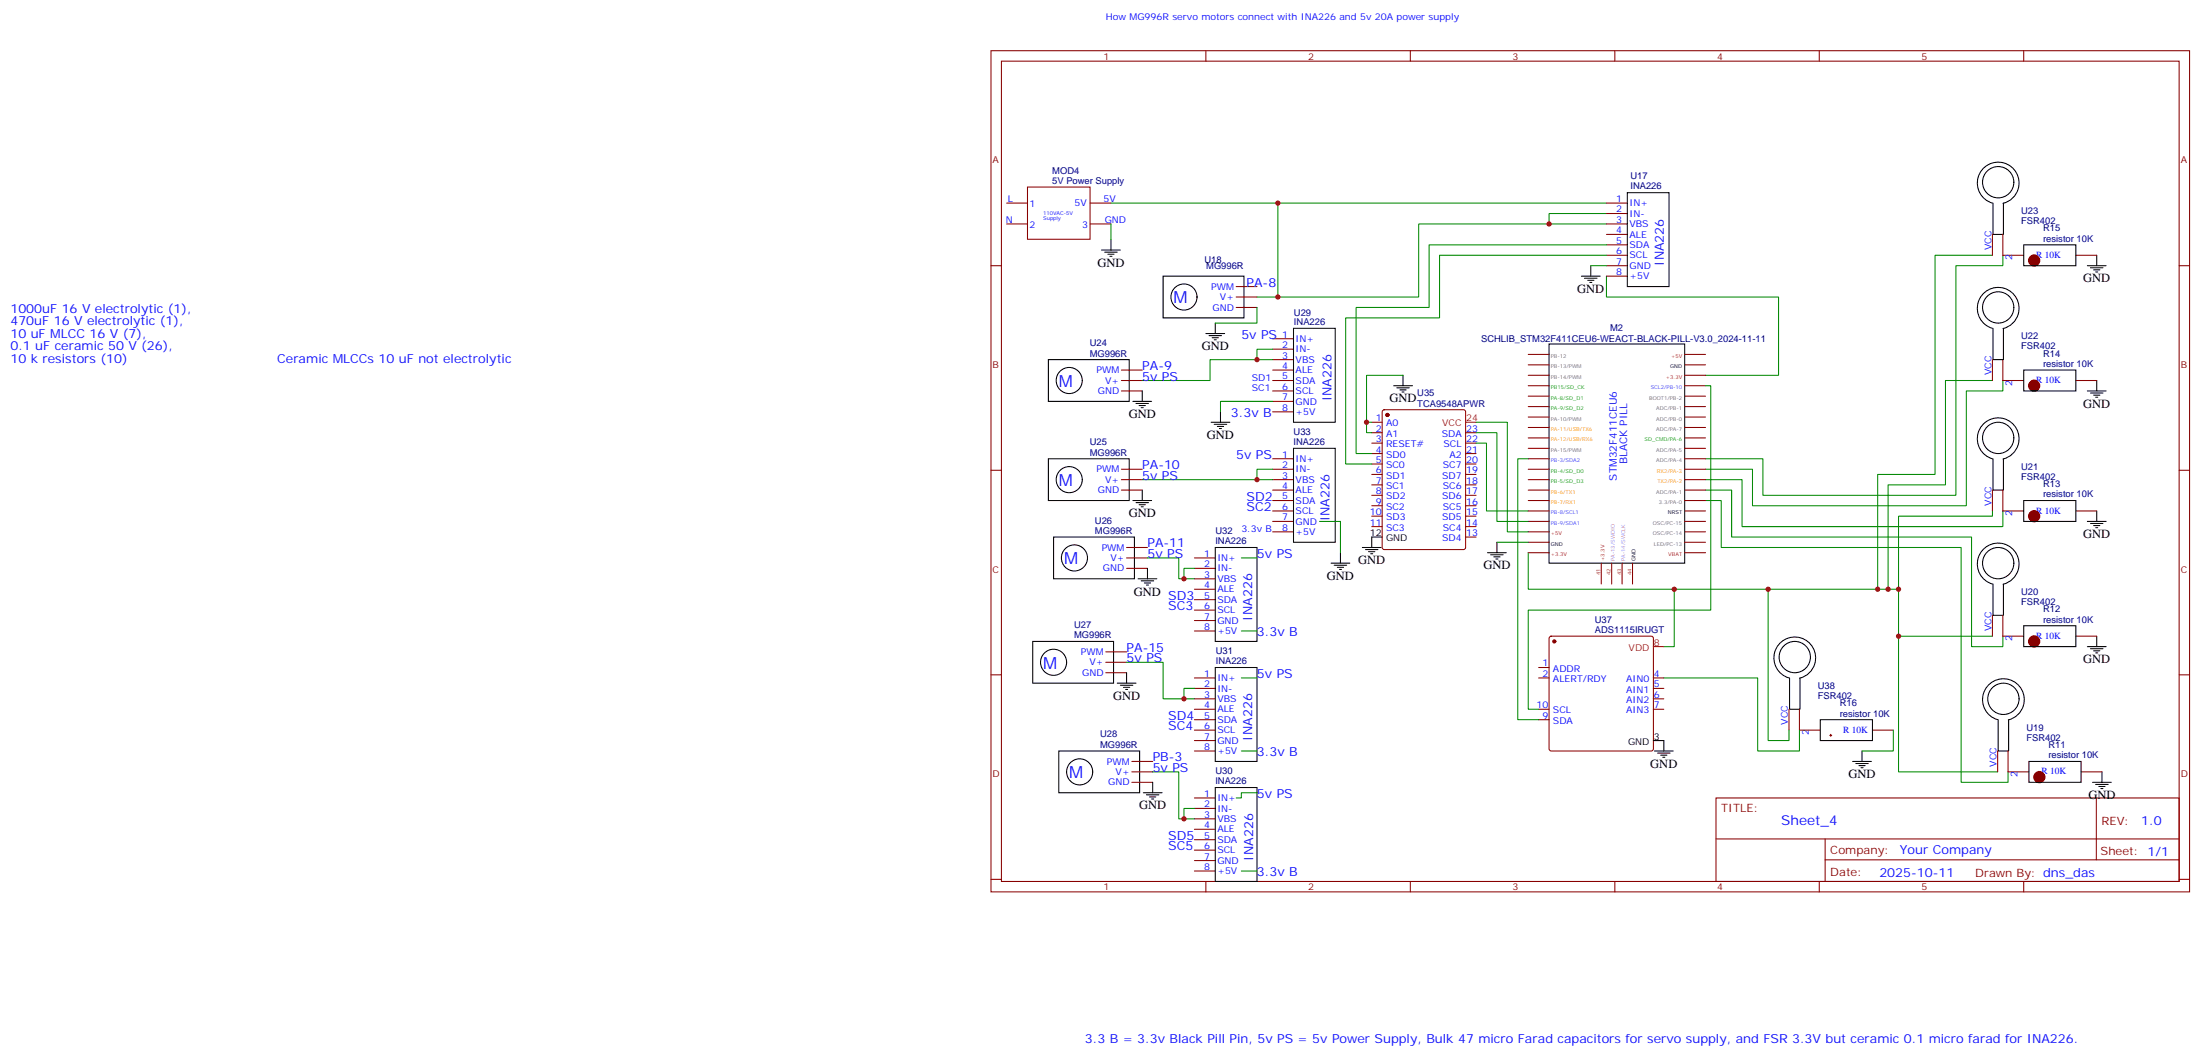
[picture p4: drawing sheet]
<svg xmlns="http://www.w3.org/2000/svg" width="744mm" height="357mm" viewBox="0 0 744 357" stroke-linecap="round" stroke-linejoin="round" font-family="sans-serif">
<g fill="none" stroke="#870000" stroke-width=".35">
<path d="M335.1 17.1h405.4v284.4h-405.4zM407.8 17.1v3.6M477 17.1v3.6M546.1 17.1v3.6M615.2 17.1v3.6M684.4 17.1v3.6M338.7 20.7h398.3v277.3h-398.3zM340.4 68.7h7.1M340.4 75.7h7.1M347.5 63.2h21.1v17.7h-21.1zM368.7 68.7h7M368.7 75.7h7"/>
<path d="M543.3 68.7h7M543.3 75.7h7M543.3 72.2h7M543.3 79.2h7M335.1 89.8h3.6M418 96.9h7.1M543.3 89.8h7M543.3 82.8h7M543.3 86.3h7M543.3 93.3h7M737 89.8h3.5M418 103.9h7.1"/>
<path d="M418 100.4h7.1M335.1 159h3.6M737 159h3.5M335.1 228.1h3.6M737 228.1h3.5M580.3 269.7h156.7v28.3h-156.7zM679.1 260.9h7.1M703.8 260.9h7M708.9 269.8l.1 20.8M335.1 297.3h3.6M407.8 298v3.5M477 298v3.5"/>
<path d="M546.1 298v3.5M580.4 283.6h156.4M615.2 298v3.5M617.2 290.6h119.6M617.2 283.6v14.1M684.4 298v3.5M737 297.3h3.5"/>
</g>
<g fill="none" stroke="#008700" stroke-width=".35">
<path d="M375.7 68.7h56.5v31.7h-7.1M432.2 68.7h111.1M543.3 72.2h-19.4v3.5M543.3 75.7h-63.5v24.7h-47.6M543.3 93.3v7.1h58.2v26.5h-24.7M673.8 86.3h-19.4v74.1h-19.4v38.8M677.3 86.3v3.5h-15.8v77.6h-65.3v-12.3h-19.4M673.8 128.6h-15.9v35.3h-19.4v35.3M677.3 128.6v3.6h-12.3v38.8h-72.3v-12.4h-15.9M576.8 162.1h12.3v15.9h88.2v-5.3M576.8 165.7h8.8v15.8h81.1v37.1h10.6v-3.5M576.8 169.2h5.3v15.9h81.1v79.3h15.9v-3.5"/>
<path d="M673.8 172.7v1.8h-31.7v24.7M516.8 186.8v12.4h125.3v61.7h33.5M642.1 215.1h31.7"/>
</g>
<g fill="none" stroke="#000" stroke-width=".35">
<path d="M550.3 65.1h14.1v31.8h-14.1zM393.3 93.3h27.4v14.2h-27.4zM705.9 89.8h6.4M707 90.5h4.2M708 91.2h2.1M708.7 91.9h.7M709.1 86.3v3.5M705.9 132.2h6.4M707 132.9h4.2M708 133.6h2.1M708.7 134.3h.7M709.1 128.6v3.6"/>
<path d="M705.9 176.2h6.4M707 177h4.2M708 177.7h2.1M708.7 178.4h.7M709.1 172.7v3.5M705.9 218.6h6.4M707 219.3h4.2M708 220h2.1M709.1 215.1v3.5M708.7 220.7h.7M707.7 264.4h6.3M708.7 265.1h4.3"/>
<path d="M709.8 265.9h2.1M710.5 266.6h.7M710.8 260.9v3.5"/>
<circle cx="400.4" cy="100.4" r="4.4"/>
</g>
<path d="M689.7 262.3v.7zM689.3 262.7h.7z" fill="#00f" stroke="#870000" stroke-width="3.5"/>
<path d="M686.2 257.4h17.6v7h-17.6z" fill="none" stroke="#000" stroke-width=".35"/>
<path d="M677.3 215.1h7.1M702 215.1h7.1" fill="none" stroke="#870000" stroke-width=".35"/>
<path d="M687.9 216.5v.7zM687.6 216.8h.7z" fill="#00f" stroke="#870000" stroke-width="3.5"/>
<path d="M684.4 211.5h17.6v7.1h-17.6z" fill="none" stroke="#000" stroke-width=".35"/>
<path d="M677.3 172.7h7.1M702 172.7h7.1" fill="none" stroke="#870000" stroke-width=".35"/>
<path d="M687.9 174.1v.7zM687.6 174.5h.7z" fill="#00f" stroke="#870000" stroke-width="3.5"/>
<path d="M684.4 169.2h17.6v7h-17.6z" fill="none" stroke="#000" stroke-width=".35"/>
<path d="M677.3 128.6h7.1M702 128.6h7.1" fill="none" stroke="#870000" stroke-width=".35"/>
<path d="M687.9 130v.7zM687.6 130.4h.7z" fill="#00f" stroke="#870000" stroke-width="3.5"/>
<path d="M684.4 125.1h17.6v7.1h-17.6z" fill="none" stroke="#000" stroke-width=".35"/>
<path d="M677.3 86.3h7.1M702 86.3h7.1" fill="none" stroke="#870000" stroke-width=".35"/>
<path d="M687.9 87.7v.7zM687.6 88.1h.7z" fill="#00f" stroke="#870000" stroke-width="3.5"/>
<g fill="none" stroke="#000" stroke-width=".35">
<path d="M673.8 68.7a7.1 7.1 0 0 1-3.7-11 7.1 7.1 0 0 1 11.5 .3 7.1 7.1 0 0 1-4.2 10.7M674 68.7v10.5h3.5v-10.5M372.5 84.5h6.4M373.6 85.2h4.2M374.6 85.9h2.2M375.4 86.6h.7M375.7 81v3.5M534.8 93.3h6.4M535.9 94.1h4.2M536.9 94.8h2.1M537.6 95.5h.7M538 89.8v3.5"/>
<path d="M684.4 82.8h17.6v7h-17.6zM407.8 112.7h6.4M408.9 113.5h4.2M409.9 114.2h2.1M410.6 114.9h.7M411 109.2v3.5M437.4 111h14.2v31.7h-14.2zM523.9 116.3h45.8v74.1h-45.8zM673.8 111a7.1 7.1 0 0 1-3.7-11 7.1 7.1 0 0 1 11.5 .3 7.1 7.1 0 0 1-4.2 10.8M674 111v10.6h3.5v-10.6M354.5 121.6h27.4v14.1h-27.4zM383.1 135.7h6.4"/>
<path d="M384.2 136.4h4.2M385.2 137.1h2.1M385.9 137.8h.7M386.3 132.2v3.5M412.7 139.2v3.5M471.3 130.4h6.4M472.4 131.1h4.2M473.4 131.8h2.1M474.1 132.5h.7M474.5 126.9v3.5M354.5 155.1h27.4v14.1h-27.4zM409.6 142.7h6.3"/>
<path d="M410.6 143.4h4.3M411.7 144.1h2.1M412.4 144.9h.7M437.4 151.6h14.2v31.7h-14.2zM673.8 155.1a7.1 7.1 0 0 1-3.7-11 7.1 7.1 0 0 1 11.5 .3 7.1 7.1 0 0 1-4.2 10.8M674 155.1v10.6h3.5v-10.6M383.1 169.2h6.4M384.2 169.9h4.2M385.2 170.6h2.1M385.9 171.3h.7M386.3 165.7v3.5M356.3 181.5h27.3v14.2h-27.3z"/>
<path d="M384.9 195.7h6.3M385.9 196.4h4.3M387 197.1h2.1M387.7 197.8h.7M388.1 192.1v3.6M411 185.1h14.1v31.7h-14.1zM450.1 190.4h6.4M451.2 191.1h4.2M452.3 191.8h2.1M453 192.5h.7M453.3 186.8v3.6M460.7 185.1h6.4"/>
<path d="M461.8 185.8h4.2M462.8 186.5h2.2M463.5 187.2h.8M467.4 181.5h-3.5v3.6M503.1 186.8h6.3M504.1 187.5h4.3M505.2 188.2h2.1M505.9 188.9h.7M506.2 183.3v3.5M673.8 197.4a7.1 7.1 0 0 1-3.7-10.9 7.1 7.1 0 0 1 11.5 .2 7.1 7.1 0 0 1-4.2 10.8M674 197.4v10.6h3.5v-10.6M349.2 216.8h27.4v14.1h-27.4z"/>
<path d="M377.8 230.9h6.4M378.9 231.6h4.2M379.9 232.3h2.2M380.6 233h.8M381 227.4v3.5M411 225.6h14.1v31.8h-14.1zM605 229.2a7.1 7.1 0 0 1-3.7-11 7.1 7.1 0 0 1 11.5 .3 7.1 7.1 0 0 1-4.2 10.7M605.2 229.2v10.5h3.5v-10.5M358.1 253.9h27.3v14.1h-27.3zM559.2 250.3h3.5v3.6M559.5 253.9h6.4M560.6 254.6h4.2"/>
<path d="M561.6 255.3h2.1M562.3 256h.7M675.6 243.3a7.1 7.1 0 0 1-3.8-11 7.1 7.1 0 0 1 11.6 .3 7.1 7.1 0 0 1-4.2 10.8M675.8 243.3v10.6h3.5v-10.6M386.6 268h6.4M387.7 268.7h4.2M388.8 269.4h2.1M389.5 270.1h.7M389.8 264.4v3.6M411 266.2h14.1v31.8h-14.1z"/>
<circle cx="675.8" cy="61.6" r="5.3"/>
<circle cx="675.8" cy="103.9" r="5.3"/>
<circle cx="361.6" cy="128.6" r="4.4"/>
<circle cx="675.8" cy="148" r="5.3"/>
<circle cx="361.6" cy="162.1" r="4.4"/>
<circle cx="363.4" cy="188.6" r="4.4"/>
<circle cx="675.8" cy="190.4" r="5.3"/>
<circle cx="356.3" cy="223.9" r="4.4"/>
<circle cx="607" cy="222.1" r="5.3"/>
<circle cx="677.5" cy="236.2" r="5.3"/>
<circle cx="365.1" cy="260.9" r="4.4"/>
</g>
<g fill="none" stroke="#870000" stroke-width=".35">
<path d="M673.8 79.2v7.1M677.3 79.2v7.1M430.4 114.5h7M430.4 118h7M516.8 119.8h7.1M569.7 119.8h7.1M379.2 132.2h7.1M379.2 128.6h7.1M379.2 125.1h7.1M430.4 132.2h7M430.4 128.6h7M430.4 125.1h7"/>
<path d="M430.4 121.6h7M430.4 135.7h7M430.4 139.2h7M467.7 138.7l.4-.2h26.8l.7 .4 .1 46.2-.5 .6-27.1 .1-.6-.5-.1-46.1zM516.8 137.4h7.1M516.8 133.9h7.1M516.8 130.4h7.1M516.8 126.9h7.1M516.8 123.3h7.1M569.7 137.4h7.1M569.7 133.9h7.1M569.7 130.4h7.1"/>
<path d="M569.7 126.9h7.1M569.7 123.3h7.1M673.8 121.6v7M677.3 121.6v7M379.2 158.6h7.1M430.4 158.6h7M430.4 155.1h7M463.9 142.7h3.5M463.9 146.3h3.5M463.9 149.8h3.5M463.9 153.3h3.5M463.9 156.8h3.5"/>
<path d="M495.7 146.3h3.5M495.7 149.8h3.5M495.7 153.3h3.5M495.7 156.8h3.5M516.8 158.6h7.1M516.8 155.1h7.1M516.8 151.6h7.1M516.8 148h7.1M516.8 144.5h7.1M516.8 141h7.1M569.7 158.6h7.1M569.7 155.1h7.1"/>
<path d="M569.7 151.6h7.1M569.7 148h7.1M569.7 144.5h7.1M569.7 141h7.1M379.2 165.7h7.1M379.2 162.1h7.1M430.4 179.8h7M430.4 176.2h7M430.4 172.7h7M430.4 169.2h7M430.4 165.7h7M430.4 162.1h7"/>
<path d="M463.9 160.4h3.5M463.9 163.9h3.5M463.9 167.4h3.5M463.9 171h3.5M463.9 174.5h3.5M463.9 178h3.5M495.7 160.4h3.5M495.7 163.9h3.5M495.7 167.4h3.5M495.7 171h3.5M495.7 174.5h3.5M495.7 178h3.5"/>
<path d="M516.8 179.8h7.1M516.8 176.2h7.1M516.8 172.7h7.1M516.8 169.2h7.1M516.8 165.7h7.1M516.8 162.1h7.1M569.7 179.8h7.1M569.7 176.2h7.1M569.7 172.7h7.1M569.7 169.2h7.1M569.7 165.7h7.1M569.7 162.1h7.1"/>
<path d="M673.8 165.7v7M677.3 165.7v7M381 192.1h7.1M381 188.6h7.1M381 185.1h7.1M403.9 192.1h7.1M403.9 188.6h7.1M403.9 195.7h7.1M403.9 199.2h7.1M495.7 181.5h3.5M516.8 186.8h7.1M516.8 183.3h7.1"/>
<path d="M541.5 190.4v7M545 190.4v7M548.6 190.4v7M552.1 190.4v7M569.7 186.8h7.1M569.7 183.3h7.1M403.9 202.7h7.1M403.9 206.2h7.1M403.9 209.8h7.1M403.9 213.3h7.1M524.1 215.3l.5-.2h33.8l.5 .2 .3 .5v37.4l-.3 .5-.5 .2h-33.8l-.5-.3-.2-.4v-37.4zM673.8 208v7.1"/>
<path d="M677.3 208v7.1M373.9 227.4h7.1M373.9 223.9h7.1M373.9 220.3h7.1M403.9 229.2h7.1M403.9 232.7h7.1M403.9 236.2h7.1M403.9 239.7h7.1M520.3 229.2h3.6M520.3 239.7h3.6M520.3 225.6h3.6M559.2 229.2h3.5"/>
<path d="M559.2 232.7h3.5M559.2 236.2h3.5M559.2 239.7h3.5M605 239.7v7.1M608.5 239.7v7.1h7.1M382.8 257.4h7M403.9 243.3h7.1M403.9 246.8h7.1M403.9 250.3h7.1M403.9 253.9h7.1M520.3 243.3h3.6M633.2 246.8h7.1"/>
<path d="M675.6 253.9v7M679.1 253.9v7M382.8 264.4h7M382.8 260.9h7M403.9 269.7h7.1M403.9 273.3h7.1M403.9 276.8h7.1M403.9 280.3h7.1M403.9 283.8h7.1M403.9 287.4h7.1M403.9 290.9h7.1M403.9 294.4h7.1"/>
</g>
<g fill="#870000" stroke="#870000" stroke-width=".35">
<circle cx="469.2" cy="140.3" r=".53"/>
<circle cx="525.6" cy="216.8" r=".53"/>
</g>
<path d="M495.7 142.7h3.5M559.2 218.6h3.5" fill="none" stroke="#f00" stroke-width=".35"/>
<g fill="none" stroke="#008700" stroke-width=".35">
<path d="M375.7 75.7v5.3M538 89.8h5.3M543.3 82.8h-60v21.1h-24.7v49.4h5.3M543.3 86.3h-56.5v21.2h-31.7v49.3h8.8M425.1 103.9v5.3h-14.1M430.4 118h-5.3v3.6M430.4 121.6h-21.2v7h-22.9M430.4 135.7h-17.7v3.5M474.5 126.9h-12.4v19.4h1.8M576.8 130.4h1.8v75.8h-61.8v33.5h3.5M430.4 158.6h-5.3v3.5M462.1 142.7h1.8"/>
<path d="M499.2 142.7h10.6v37.1h7M499.2 146.3h7v29.9h10.6M499.2 149.8h3.5v22.9h14.1M516.8 155.1h-3.5v88.2h7M386.3 162.1h44.1M446.3 176.2h7v10.6M388.1 188.6h10.5v7.1h5.3M403.9 192.1h-3.5v3.6M419.8 188.6h5.3M506.2 183.3h10.6M566.2 199.2v19.4h-3.5M598 199.2v51.1h7v-3.5"/>
<path d="M419.8 213.3h5.3M381 223.9h12.3v12.3h10.6M403.9 232.7h-3.5v3.5M419.8 229.2h5.3M419.8 253.9h5.3M389.8 260.9h8.8v15.9h5.3M403.9 273.3h-3.5v3.5M425.1 268h-5.3v1.7h-1.8M419.8 294.4h5.3"/>
</g>
<path d="M619.1 248.2v.7zM618.8 248.6h.7z" fill="#000080" stroke="#870000" stroke-width=".35"/>
<path d="M615.6 243.3h17.6v7h-17.6zM626.5 257.4h6.4M627.6 258.1h4.2M628.6 258.8h2.2M629.4 259.5h.7M629.7 253.9v3.5" fill="none" stroke="#000" stroke-width=".35"/>
<path d="M562.7 229.2h31.7v24.7h14.1v-7.1M640.3 246.8v7.1h-10.6" fill="none" stroke="#008700" stroke-width=".35"/>
<g fill="#c00">
<circle cx="635" cy="199.2" r=".88"/>
<circle cx="638.5" cy="199.2" r=".88"/>
<circle cx="642.1" cy="199.2" r=".88"/>
<circle cx="642.1" cy="215.1" r=".88"/>
<circle cx="523.9" cy="75.7" r=".88"/>
<circle cx="432.2" cy="68.7" r=".88"/>
<circle cx="462.1" cy="142.7" r=".88"/>
<circle cx="432.2" cy="100.4" r=".88"/>
<circle cx="425.1" cy="121.6" r=".88"/>
<circle cx="425.1" cy="162.1" r=".88"/>
<circle cx="400.4" cy="195.7" r=".88"/>
<circle cx="400.4" cy="236.2" r=".88"/>
<circle cx="400.4" cy="276.8" r=".88"/>
<circle cx="566.2" cy="199.2" r=".88"/>
<circle cx="598" cy="199.2" r=".88"/>
</g>
<g font-size="5.6" fill="#00f">
<text x="396.9" y="102.6">M</text>
<text x="358.1" y="130.8">M</text>
<text x="358.1" y="164.3">M</text>
<text x="359.8" y="190.8">M</text>
<text x="352.8" y="226">M</text>
<text x="361.6" y="263.1">M</text>
</g>
<text font-size="4.6" fill="#00f" x="602.4" y="278.8">Sheet_4</text>
<g font-size="4.2" fill="#00f">
<text x="562.7" y="89.8" transform="rotate(-90 562.7 89.8)">INA226</text>
<text x="421.6" y="96.9">PA-8</text>
<text x="3.5" y="105.7">1000uF 16 V electrolytic (1),</text>
<text x="3.5" y="109.9">470uF 16 V electrolytic (1),</text>
<text x="3.5" y="114.2">10 uF MLCC 16 V (7),</text>
<text x="3.5" y="118.4">0.1 uF ceramic 50 V (26),</text>
<text x="419.8" y="114.5">5v PS</text>
<text x="3.5" y="122.6">10 k resistors (10)</text>
<text x="93.7" y="122.6">Ceramic MLCCs 10 uF not electrolytic</text>
<text x="386.3" y="125.1">PA-9</text>
<text x="386.3" y="128.6">5v PS</text>
<text x="450.3" y="135.7" transform="rotate(-90 450.3 135.7)">INA226</text>
<text x="416.3" y="141">3.3v B</text>
<text x="418" y="155.1">5v PS</text>
<text x="386.3" y="158.6">PA-10</text>
<text x="386.3" y="162.1">5v PS</text>
<text x="421.6" y="169.2">SD2</text>
<text x="421.6" y="172.7">SC2</text>
<text x="449.6" y="176.2" transform="rotate(-90 449.6 176.2)">INA226</text>
<text x="388.1" y="185.1">PA-11</text>
<text x="388.1" y="188.6">5v PS</text>
<text x="425.1" y="188.6">5v PS</text>
<text x="395.1" y="202.7">SD3</text>
<text x="395.1" y="206.2">SC3</text>
<text x="423.4" y="209.8" transform="rotate(-90 423.4 209.8)">INA226</text>
<text x="425.1" y="215.1">3.3v B</text>
<text x="381" y="220.3">PA-15</text>
<text x="381" y="223.9">5v PS</text>
<text x="425.1" y="229.2">5v PS</text>
<text x="395.1" y="243.3">SD4</text>
<text x="395.1" y="246.8">SC4</text>
<text x="423.4" y="250.3" transform="rotate(-90 423.4 250.3)">INA226</text>
<text x="389.8" y="257.4">PB-3</text>
<text x="425.1" y="255.6">3.3v B</text>
<text x="389.8" y="260.9">5v PS</text>
<text x="425.1" y="269.7">5v PS</text>
<text x="724.1" y="279">1.0</text>
<text x="395.1" y="283.8">SD5</text>
<text x="395.1" y="287.4">SC5</text>
<text x="423.8" y="290.9" transform="rotate(-90 423.8 290.9)">INA226</text>
<text x="642.5" y="288.6">Your Company</text>
<text x="425.1" y="296.2">3.3v B</text>
<text x="635.6" y="296.4">2025-10-11</text>
<text x="366.9" y="352.6">3.3 B = 3.3v Black Pill Pin, 5v PS = 5v Power Supply, Bulk 47 micro Farad capacitors for servo supply, and FSR 3.3V but ceramic 0.1 micro farad for INA226.</text>
</g>
<g font-size="4.2">
<text x="371.1" y="90.2">GND</text>
<text x="704.5" y="95.5">GND</text>
<text x="533.4" y="99">GND</text>
<text x="406.4" y="118.4">GND</text>
<text x="469.9" y="136">GND</text>
<text x="704.5" y="137.8">GND</text>
<text x="381.7" y="141.3">GND</text>
<text x="408.2" y="148.4">GND</text>
<text x="381.7" y="174.8">GND</text>
<text x="704.5" y="181.9">GND</text>
<text x="459.3" y="190.7">GND</text>
<text x="448.7" y="196">GND</text>
<text x="501.6" y="192.5">GND</text>
<text x="383.5" y="201.3">GND</text>
<text x="704.5" y="224.2">GND</text>
<text x="376.4" y="236.6">GND</text>
<text x="558.1" y="259.5">GND</text>
<text x="625.1" y="263">GND</text>
<text x="385.2" y="273.6">GND</text>
<text x="706.3" y="270.1">GND</text>
</g>
<g font-size="3.9" fill="#800">
<text x="582.1" y="274.3">TITLE:</text>
<text x="710.7" y="279">REV:</text>
<text x="619" y="288.5">Company:</text>
<text x="710.4" y="289.1">Sheet: 1/1</text>
<text x="619" y="296.2">Date:</text>
<text x="668" y="296.3">Drawn By: dns_das</text>
</g>
<g font-size="3.5" fill="#00f">
<text x="550.3" y="156.8" transform="rotate(-90 550.3 156.8)">BLACK PILL</text>
<text x="546.8" y="162.4" transform="rotate(-90 546.8 162.4)">STM32F411CEU6</text>
</g>
<g font-size="3.2" fill="#00f">
<text x="373.9" y="6.9">How MG996R servo motors connect with INA226 and 5v 20A power supply</text>
<text x="340.8" y="68.3">L</text>
<text x="348.2" y="70.1">1</text>
<text x="363.4" y="69.7">5V</text>
<text x="373.2" y="68.3">5V</text>
<text x="546.6" y="68.3">1</text>
<text x="546.6" y="71.8">2</text>
<text x="551" y="69.7">IN+</text>
<text x="340.2" y="75.4">N</text>
<text x="348.2" y="77.1">2</text>
<text x="365.9" y="77.1">3</text>
<text x="373.6" y="75.4">GND</text>
<text x="546.6" y="75.4">3</text>
<text x="551" y="73.2">IN-</text>
<text x="551" y="76.8">VBS</text>
<text x="546.6" y="78.9">4</text>
<text x="546.6" y="82.4">5</text>
<text x="551" y="80.3">ALE</text>
<text x="551" y="83.8">SDA</text>
<text x="546.6" y="85.9">6</text>
<text x="546.6" y="89.5">7</text>
<text x="551" y="87.3">SCL</text>
<text x="673.5" y="84.5" transform="rotate(-90 673.5 84.5)">VCC</text>
<text x="680.5" y="88.1" transform="rotate(-90 680.5 88.1)">2</text>
<text x="688.6" y="87.2">R 10K</text>
<text x="546.6" y="93">8</text>
<text x="551" y="90.9">GND</text>
<text x="551" y="94.4">+5V</text>
<text x="409.6" y="97.9">PWM</text>
<text x="412.6" y="101.5">V+</text>
<text x="410.1" y="105">GND</text>
<text x="433.7" y="114.2">1</text>
<text x="433.7" y="117.7">2</text>
<text x="438.1" y="115.6">IN+</text>
<text x="438.1" y="119.1">IN-</text>
<text x="433.7" y="121.2">3</text>
<text x="433.7" y="124.7">4</text>
<text x="438.1" y="122.6">VBS</text>
<text x="370.8" y="126.2">PWM</text>
<text x="373.8" y="129.7">V+</text>
<text x="423.3" y="128.6">SD1</text>
<text x="433.7" y="128.3">5</text>
<text x="433.7" y="131.8">6</text>
<text x="438.1" y="126.2">ALE</text>
<text x="438.1" y="129.7">SDA</text>
<text x="673.5" y="126.9" transform="rotate(-90 673.5 126.9)">VCC</text>
<text x="680.5" y="130.4" transform="rotate(-90 680.5 130.4)">2</text>
<text x="688.6" y="129.5">R 10K</text>
<text x="371.2" y="133.2">GND</text>
<text x="423.3" y="132.2">SC1</text>
<text x="433.7" y="135.3">7</text>
<text x="438.1" y="133.2">SCL</text>
<text x="438.1" y="136.7">GND</text>
<text x="433.7" y="138.9">8</text>
<text x="438.1" y="140.3">+5V</text>
<text x="465.2" y="142.4">1</text>
<text x="465.2" y="145.9">2</text>
<text x="465.2" y="149.4">3</text>
<text x="468.7" y="144.1">A0</text>
<text x="468.7" y="147.7">A1</text>
<text x="487.6" y="147.7">SDA</text>
<text x="495.8" y="149.4">22</text>
<text x="495.8" y="145.9">23</text>
<text x="433.7" y="154.7">1</text>
<text x="465.2" y="153">4</text>
<text x="468.7" y="151.2">RESET#</text>
<text x="468.7" y="154.7">SD0</text>
<text x="488.2" y="151.2">SCL</text>
<text x="490.2" y="154.7">A2</text>
<text x="495.8" y="153">21</text>
<text x="370.8" y="159.7">PWM</text>
<text x="433.7" y="158.3">2</text>
<text x="433.7" y="161.8">3</text>
<text x="438.1" y="156.1">IN+</text>
<text x="438.1" y="159.7">IN-</text>
<text x="465.2" y="156.5">5</text>
<text x="465.2" y="160">6</text>
<text x="468.7" y="158.3">SC0</text>
<text x="468.7" y="161.8">SD1</text>
<text x="487.7" y="161.8">SD7</text>
<text x="487.9" y="158.3">SC7</text>
<text x="495.8" y="160">19</text>
<text x="495.8" y="156.5">20</text>
<text x="371.2" y="166.7">GND</text>
<text x="373.8" y="163.2">V+</text>
<text x="433.7" y="165.3">4</text>
<text x="438.1" y="163.2">VBS</text>
<text x="438.1" y="166.7">ALE</text>
<text x="465.2" y="163.5">7</text>
<text x="465.2" y="167.1">8</text>
<text x="468.7" y="165.3">SC1</text>
<text x="487.9" y="165.3">SC6</text>
<text x="495.8" y="167.1">17</text>
<text x="495.8" y="163.5">18</text>
<text x="433.7" y="168.8">5</text>
<text x="433.7" y="172.4">6</text>
<text x="438.1" y="170.3">SDA</text>
<text x="438.1" y="173.8">SCL</text>
<text x="465.2" y="170.6">9</text>
<text x="468.7" y="168.8">SD2</text>
<text x="468.7" y="172.4">SC2</text>
<text x="487.7" y="168.8">SD6</text>
<text x="487.9" y="172.4">SC5</text>
<text x="495.8" y="170.6">16</text>
<text x="673.5" y="171" transform="rotate(-90 673.5 171)">VCC</text>
<text x="688.6" y="173.6">R 10K</text>
<text x="419.8" y="179.8">3.3v B</text>
<text x="433.7" y="175.9">7</text>
<text x="433.7" y="179.4">8</text>
<text x="438.1" y="177.3">GND</text>
<text x="463.2" y="174.1">10</text>
<text x="463.2" y="177.7">11</text>
<text x="468.7" y="175.9">SD3</text>
<text x="468.7" y="179.4">SC3</text>
<text x="487.7" y="175.9">SD5</text>
<text x="487.9" y="179.4">SC4</text>
<text x="495.8" y="177.7">14</text>
<text x="495.8" y="174.1">15</text>
<text x="680.5" y="174.5" transform="rotate(-90 680.5 174.5)">2</text>
<text x="438.1" y="180.8">+5V</text>
<text x="487.7" y="183">SD4</text>
<text x="495.8" y="181.2">13</text>
<text x="372.6" y="186.1">PWM</text>
<text x="375.5" y="189.7">V+</text>
<text x="407.2" y="188.2">1</text>
<text x="407.2" y="191.8">2</text>
<text x="411.7" y="189.7">IN+</text>
<text x="373" y="193.2">GND</text>
<text x="407.2" y="195.3">3</text>
<text x="411.7" y="193.2">IN-</text>
<text x="411.7" y="196.7">VBS</text>
<text x="407.2" y="198.8">4</text>
<text x="407.2" y="202.4">5</text>
<text x="411.7" y="200.2">ALE</text>
<text x="411.7" y="203.8">SDA</text>
<text x="407.2" y="205.9">6</text>
<text x="407.2" y="209.4">7</text>
<text x="411.7" y="207.3">SCL</text>
<text x="407.2" y="212.9">8</text>
<text x="411.7" y="210.8">GND</text>
<text x="411.7" y="214.3">+5V</text>
<text x="673.5" y="213.3" transform="rotate(-90 673.5 213.3)">VCC</text>
<text x="688.6" y="215.9">R 10K</text>
<text x="365.5" y="221.4">PWM</text>
<text x="680.5" y="216.8" transform="rotate(-90 680.5 216.8)">2</text>
<text x="368.5" y="224.9">V+</text>
<text x="521.7" y="225.3">1</text>
<text x="525.2" y="227">ADDR</text>
<text x="366" y="228.5">GND</text>
<text x="407.2" y="228.8">1</text>
<text x="407.2" y="232.3">2</text>
<text x="411.7" y="230.2">IN+</text>
<text x="411.7" y="233.8">IN-</text>
<text x="521.7" y="228.8">2</text>
<text x="525.2" y="230.6">ALERT/RDY</text>
<text x="550" y="230.6">AIN0</text>
<text x="559.3" y="232.3">5</text>
<text x="559.3" y="228.8">4</text>
<text x="407.2" y="235.9">3</text>
<text x="407.2" y="239.4">4</text>
<text x="411.7" y="237.3">VBS</text>
<text x="519.7" y="239.4">10</text>
<text x="550" y="237.6">AIN2</text>
<text x="550" y="234.1">AIN1</text>
<text x="559.3" y="239.4">7</text>
<text x="559.3" y="235.9">6</text>
<text x="407.2" y="242.9">5</text>
<text x="411.7" y="240.8">ALE</text>
<text x="411.7" y="244.3">SDA</text>
<text x="521.7" y="242.9">9</text>
<text x="525.2" y="241.2">SCL</text>
<text x="525.2" y="244.7">SDA</text>
<text x="550" y="241.2">AIN3</text>
<text x="604.7" y="245" transform="rotate(-90 604.7 245)">VCC</text>
<text x="407.2" y="246.5">6</text>
<text x="407.2" y="250">7</text>
<text x="411.7" y="247.9">SCL</text>
<text x="411.7" y="251.4">GND</text>
<text x="611.7" y="248.6" transform="rotate(-90 611.7 248.6)">2</text>
<text x="623.4" y="247.7">R 10K</text>
<text x="407.2" y="253.5">8</text>
<text x="411.7" y="254.9">+5V</text>
<text x="374.3" y="258.4">PWM</text>
<text x="377.3" y="262">V+</text>
<text x="675.2" y="259.2" transform="rotate(-90 675.2 259.2)">VCC</text>
<text x="682.3" y="262.7" transform="rotate(-90 682.3 262.7)">2</text>
<text x="690.4" y="261.8">R 10K</text>
<text x="374.8" y="265.5">GND</text>
<text x="407.2" y="269.4">1</text>
<text x="407.2" y="272.9">2</text>
<text x="411.7" y="270.8">IN+</text>
<text x="411.7" y="274.3">IN-</text>
<text x="407.2" y="276.4">3</text>
<text x="407.2" y="280">4</text>
<text x="411.7" y="277.8">VBS</text>
<text x="411.7" y="281.4">ALE</text>
<text x="407.2" y="283.5">5</text>
<text x="407.2" y="287">6</text>
<text x="411.7" y="284.9">SDA</text>
<text x="407.2" y="290.5">7</text>
<text x="411.7" y="288.4">SCL</text>
<text x="411.7" y="292">GND</text>
<text x="407.2" y="294.1">8</text>
<text x="411.7" y="295.5">+5V</text>
</g>
<g font-size="3.2" fill="#800">
<text x="373.2" y="20.1">1</text>
<text x="442.4" y="20.1">2</text>
<text x="511.5" y="20.1">3</text>
<text x="580.7" y="20.1">4</text>
<text x="649.8" y="20.1">5</text>
<text x="335.7" y="55.2">A</text>
<text x="737.5" y="55.2">A</text>
<text x="335.7" y="124.4">B</text>
<text x="737.5" y="124.4">B</text>
<text x="335.7" y="193.5">C</text>
<text x="737.5" y="193.5">C</text>
<text x="335.7" y="262.7">D</text>
<text x="737.5" y="262.7">D</text>
<text x="373.2" y="301">1</text>
<text x="442.4" y="301">2</text>
<text x="511.5" y="301">3</text>
<text x="580.7" y="301">4</text>
<text x="649.8" y="301">5</text>
</g>
<g font-size="3.2" fill="#000080">
<text x="355.9" y="58.9">MOD4</text>
<text x="355.9" y="62.2">5V Power Supply</text>
<text x="551.4" y="63.9">INA226</text>
<text x="551.4" y="60.6">U17</text>
<text x="683.5" y="75.7">FSR402</text>
<text x="683.5" y="72.4">U23</text>
<text x="691" y="81.7">resistor 10K</text>
<text x="691" y="78.2">R15</text>
<text x="407.3" y="88.8">U18</text>
<text x="407.9" y="90.9">MG996R</text>
<text x="437.6" y="106.8">U29</text>
<text x="437.6" y="109.9">INA226</text>
<text x="544.5" y="111.9">M2</text>
<text x="368.5" y="117">U24</text>
<text x="500.9" y="115.5">SCHLIB_STM32F411CEU6-WEACT-BLACK-PILL-V3.0_2024-11-11</text>
<text x="683.5" y="118.1">FSR402</text>
<text x="683.5" y="114.8">U22</text>
<text x="368.5" y="120.5">MG996R</text>
<text x="691" y="124">resistor 10K</text>
<text x="691" y="120.5">R14</text>
<text x="479.3" y="137.4">TCA9548APWR</text>
<text x="479.3" y="133.9">U35</text>
<text x="437.5" y="147">U33</text>
<text x="368.5" y="154">MG996R</text>
<text x="368.5" y="150.5">U25</text>
<text x="437.5" y="150.5">INA226</text>
<text x="683.5" y="158.9">U21</text>
<text x="683.5" y="162.2">FSR402</text>
<text x="691" y="164.6">R13</text>
<text x="691" y="168.1">resistor 10K</text>
<text x="370.3" y="177">U26</text>
<text x="370.3" y="180.5">MG996R</text>
<text x="411" y="184">INA226</text>
<text x="411" y="180.5">U32</text>
<text x="683.5" y="201.2">U20</text>
<text x="683.5" y="204.5">FSR402</text>
<text x="691" y="207">R12</text>
<text x="363.2" y="215.8">MG996R</text>
<text x="363.2" y="212.2">U27</text>
<text x="539.3" y="214">ADS1115IRUGT</text>
<text x="539.3" y="210.7">U37</text>
<text x="691" y="210.5">resistor 10K</text>
<text x="411.1" y="221.1">U31</text>
<text x="411.1" y="224.6">INA226</text>
<text x="614.7" y="232.9">U38</text>
<text x="614.7" y="236.3">FSR402</text>
<text x="622.2" y="238.7">R16</text>
<text x="622.2" y="242.2">resistor 10K</text>
<text x="372.1" y="249.3">U28</text>
<text x="685.3" y="250.4">FSR402</text>
<text x="685.3" y="247">U19</text>
<text x="372.1" y="252.8">MG996R</text>
<text x="692.7" y="256.3">resistor 10K</text>
<text x="692.7" y="252.8">R11</text>
<text x="411" y="261.6">U30</text>
<text x="411" y="265.1">INA226</text>
</g>
<g font-size="3.2" fill="#f00">
<text x="495.8" y="142.4">24</text>
<text x="487.7" y="144.1">VCC</text>
<text x="550.8" y="220">VDD</text>
<text x="559.3" y="218.2">8</text>
</g>
<g font-size="3.2">
<text x="463.2" y="181.2">12</text>
<text x="468.7" y="183">GND</text>
<text x="550.6" y="251.7">GND</text>
<text x="559.3" y="250">3</text>
</g>
<g font-size="1.8" fill="#00f">
<text x="352.8" y="72.8">110VAC-5V</text>
<text x="352.8" y="74.5">Supply</text>
</g>
<g font-size="1.8" fill="#666">
<text x="524.5" y="121">PB-12</text>
<text x="524.5" y="124.5">PB-13/PWM</text>
<text x="524.5" y="128">PB-14/PWM</text>
<text x="557.7" y="135.1">BOOT1/PB-2</text>
<text x="524.5" y="142.1">PA-10/PWM</text>
<text x="560.1" y="142.1">ADC/PB-0</text>
<text x="560.1" y="138.6">ADC/PB-1</text>
<text x="560.1" y="145.7">ADC/PA-7</text>
<text x="524.5" y="152.7">PA-15/PWM</text>
<text x="560.1" y="152.7">ADC/PA-5</text>
<text x="560.1" y="156.3">ADC/PA-4</text>
<text x="560.1" y="166.8">ADC/PA-1</text>
<text x="561" y="170.4">3.3/PA-0</text>
<text x="558.9" y="177.4">OSC/PC-15</text>
<text x="558.9" y="181">OSC/PC-14</text>
<text x="559.3" y="184.5">LED/PC-13</text>
</g>
<g font-size="1.8">
<text x="564.9" y="124.5">GND</text>
<text x="564.1" y="173.9">NRST</text>
<text x="524.5" y="184.5">GND</text>
<text x="553.2" y="189.7" transform="rotate(-90 553.2 189.7)">GND</text>
</g>
<g font-size="1.8" fill="#f00">
<text x="565.1" y="121">+5V</text>
<text x="563.4" y="128">+3.3V</text>
<text x="524.5" y="181">+5V</text>
<text x="524.5" y="188">+3.3V</text>
<text x="542.6" y="189.7" transform="rotate(-90 542.6 189.7)">+3.3V</text>
<text x="564.2" y="188">VBAT</text>
</g>
<g font-size="1.8" fill="#0c0">
<text x="524.5" y="131.6">PB15/SD_CK</text>
<text x="524.5" y="135.1">PA-8/SD_D1</text>
<text x="524.5" y="138.6">PA-9/SD_D2</text>
<text x="556.2" y="149.2">SD_CMD/PA-6</text>
<text x="524.5" y="159.8">PB-4/SD_D0</text>
<text x="524.5" y="163.3">PB-5/SD_D3</text>
</g>
<g font-size="1.8" fill="#06f">
<text x="558.3" y="131.6">SCL2/PB-10</text>
<text x="524.5" y="156">PB-3/SDA2</text>
<text x="524.5" y="173.9">PB-8/SCL1</text>
<text x="524.5" y="177.4">PB-9/SDA1</text>
</g>
<g font-size="1.8" fill="#f90">
<text x="524.5" y="145.7">PA-11/USB/TX6</text>
<text x="524.5" y="149.2">PA-12/USB/RX6</text>
<text x="560.4" y="159.8">RX2/PA-3</text>
<text x="524.5" y="166.8">PB-6/TX1</text>
<text x="560.5" y="163.3">TX2/PA-2</text>
<text x="524.5" y="170.4">PB-7/RX1</text>
</g>
<g font-size="1.8" fill="#f0f">
<text x="546.1" y="189.7" transform="rotate(-90 546.1 189.7)">PA-13/SWDIO</text>
<text x="549.6" y="189.7" transform="rotate(-90 549.6 189.7)">PA-14/SWCLK</text>
</g>
<g font-size="1.8" fill="#930">
<text x="541.2" y="194.4" transform="rotate(-90 541.2 194.4)">41</text>
<text x="544.7" y="194.4" transform="rotate(-90 544.7 194.4)">42</text>
<text x="548.2" y="194.4" transform="rotate(-90 548.2 194.4)">43</text>
<text x="551.7" y="194.4" transform="rotate(-90 551.7 194.4)">44</text>
</g>
</svg>
